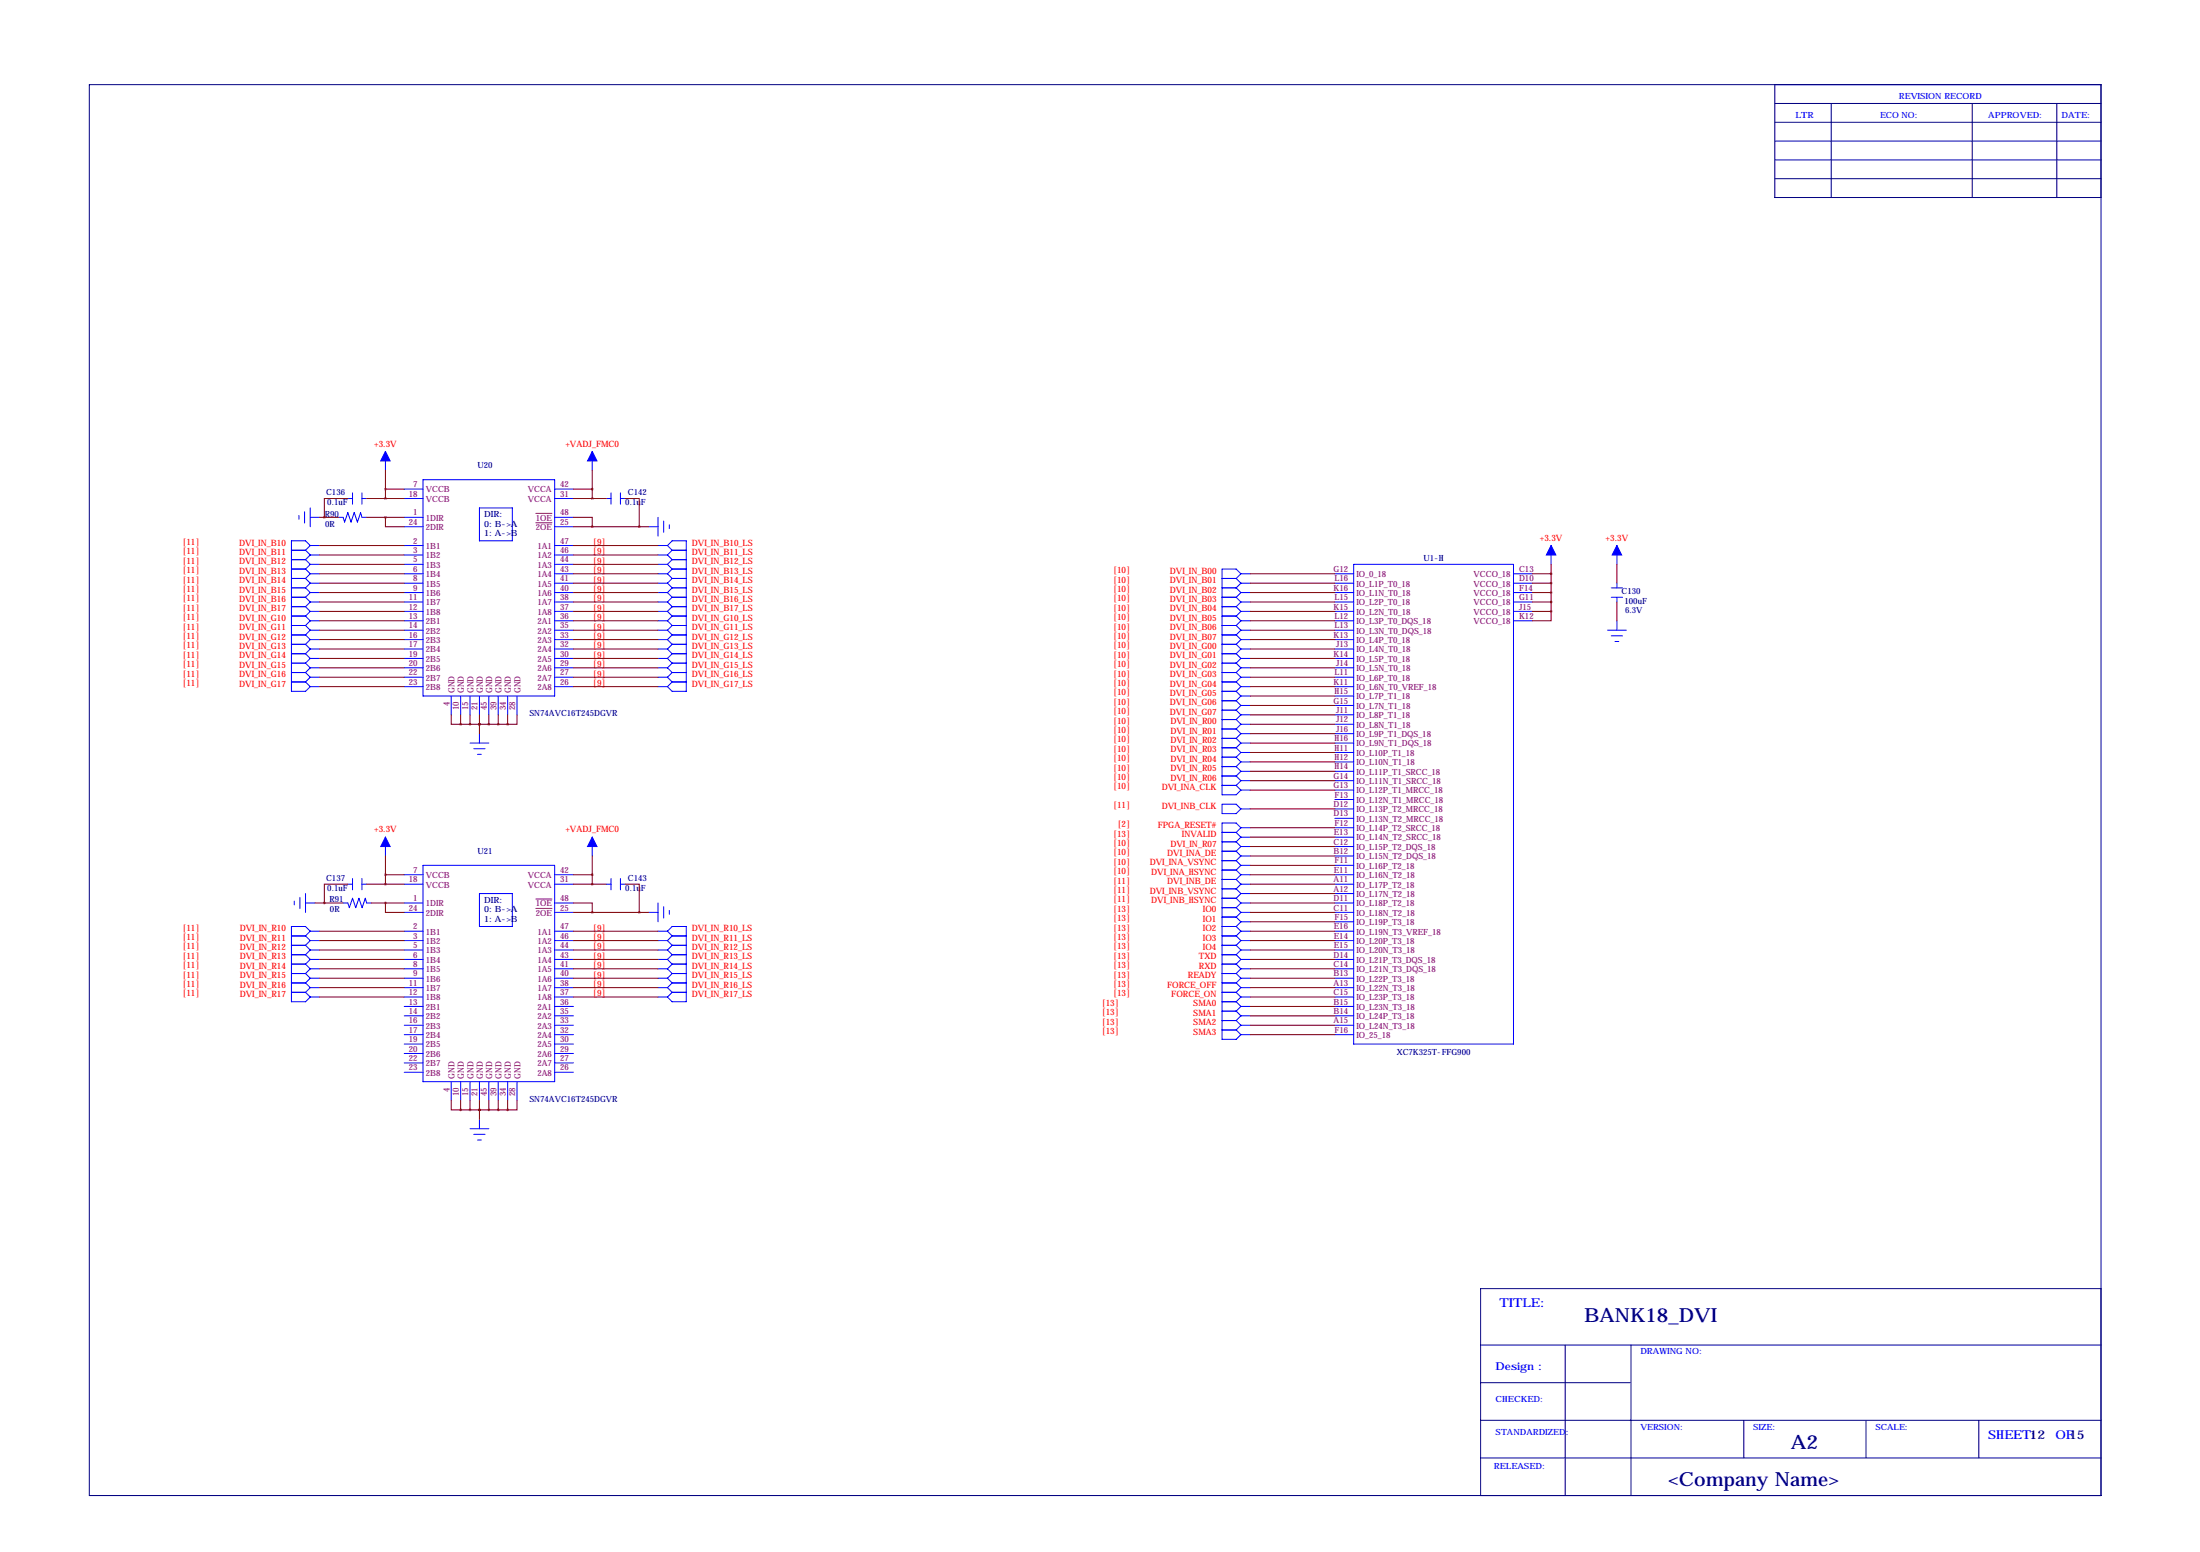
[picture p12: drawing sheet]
<svg xmlns="http://www.w3.org/2000/svg" width="594mm" height="419mm" viewBox="0 0 594 419" stroke-linecap="round" stroke-linejoin="round" font-family="sans-serif">
<g fill="none" stroke="#000080" stroke-width=".27">
<path d="M24.1 22.9h543.6v381h-543.6zM479.6 27.9h88.1M479.6 33h88.1M479.6 22.9v30.4h88.1M479.6 38.1h88.1M494.8 27.9v25.4M532.9 27.9v25.4M555.8 27.9v25.4M479.6 43.2h88.1M479.6 48.3h88.1M567.7 348h-167.7v55.9M400 373.4h40.4"/>
<path d="M400 363.2h167.7M422.9 363.2v40.7M440.7 363.2v40.4M400 393.7h167.7M400 383.5h167.7M471.2 383.5v10.2M504.2 383.5v10.2M534.7 383.5v10.2"/>
</g>
<g fill="none" stroke="#00f" stroke-width=".27">
<path d="M80.8 139.2v1M82.3 138.2v3M83.8 139.7h2.6M83.8 137.2v5M91.4 139.7h1.3l.4 1.3 .9-2.6 .8 2.6 .9-2.6 .9 2.6 .8-2.6 .4 1.3h1.3M94 134.6h1.2M95.2 133.1v3M97.8 134.6h1.3M97.8 133.1v3M104.1 121.9v5.1M109.2 139.7h5.1M109.2 132.1h5.1"/>
<path d="M109.2 134.6h5.1M114.3 129.5h35.6v58.5h-35.6zM129.5 137.2h8.9v8.9h-8.9zM149.9 139.7h5M149.9 132.1h5M149.9 134.6h5M160 121.9v5.1M163.8 134.6h1.3M165.1 133.1v3M167.6 134.6h1.3M167.6 133.1v3M177.8 139.7v5.1"/>
<path d="M78.7 158.8h3.8M78.7 156.2h3.8M78.7 153.7h3.8M78.7 148.6h3.8M78.7 151.1h3.8M82.5 148.6l1.3 1.3M82.5 151.1l1.3 1.3M82.5 153.7l1.3 1.2M82.5 156.2l1.3 1.3M82.5 158.8l1.3 1.2M83.8 152.4h2.6M83.8 154.9h2.6"/>
<path d="M83.8 157.5h2.6M83.8 147.3l-1.3-1.2h-3.8v40.6h3.8l1.3-1.3M83.8 147.3h2.6M83.8 149.9h2.6M83.8 147.3l-1.3 1.3M83.8 149.9l-1.3 1.2M83.8 152.4l-1.3 1.3M83.8 154.9l-1.3 1.3M83.8 157.5l-1.3 1.3M109.2 152.4h5.1M109.2 154.9h5.1M109.2 157.5h5.1"/>
<path d="M109.2 147.3h5.1M109.2 149.9h5.1M109.2 142.2h5.1M149.9 152.4h5M149.9 154.9h5M149.9 157.5h5M149.9 147.3h5M149.9 149.9h5M149.9 142.2h5M175.3 142.2h2.5M177.8 152.4h2.5M177.8 154.9h2.5"/>
<path d="M177.8 157.5h2.5M177.8 147.3h2.5M177.8 149.9h2.5M179.3 140.7v3.1M180.3 147.3l1.3-1.2h3.8v40.6h-3.8l-1.3-1.3M180.3 147.3l1.3 1.3M180.3 149.9l1.3 1.2M180.3 152.4l1.3 1.3M180.3 154.9l1.3 1.3M180.3 157.5l1.3 1.3M180.8 141.7v1M181.6 158.8h3.8"/>
<path d="M181.6 156.2h3.8M181.6 153.7h3.8M181.6 148.6h3.8M181.6 151.1h3.8M181.6 148.6l-1.3 1.3M181.6 151.1l-1.3 1.3M181.6 153.7l-1.3 1.2M181.6 156.2l-1.3 1.3M181.6 158.8l-1.3 1.2M330.2 158.8h3.8M330.2 156.2h3.8M334 156.2l1.3 1.3"/>
<path d="M334 158.8l1.3 1.2M335.3 154.9h2.5M335.3 157.5h2.5M335.3 154.9l-1.3 1.3M335.3 154.9l-1.3-1.2h-3.8v60.9h3.8l1.3-1.2M335.3 157.5l-1.3 1.3M360.7 154.9h5.1M360.7 157.5h5.1M365.8 152.4h43.1v129.5h-43.1zM408.9 154.9h5.1M408.9 157.5h5.1M419.1 147.3v5.1"/>
<path d="M435.4 158.8h3M436.9 147.3v5.1M436.9 157.5v1.3M78.7 161.3h3.8M78.7 163.8h3.8M78.7 166.4h3.8M78.7 168.9h3.8M78.7 171.4h3.8M78.7 174h3.8M78.7 176.5h3.8M78.7 179.1h3.8M82.5 161.3l1.3 1.3"/>
<path d="M82.5 163.8l1.3 1.3M82.5 166.4l1.3 1.2M82.5 171.4l1.3 1.3M82.5 168.9l1.3 1.3M82.5 174l1.3 1.3M82.5 176.5l1.3 1.3M82.5 179.1l1.3 1.2M83.8 160h2.6M83.8 162.6h2.6M83.8 165.1h2.6M83.8 167.6h2.6M83.8 170.2h2.6"/>
<path d="M83.8 172.7h2.6M83.8 175.3h2.6M83.8 177.8h2.6M83.8 160l-1.3 1.3M83.8 162.6l-1.3 1.2M83.8 165.1l-1.3 1.3M83.8 167.6l-1.3 1.3M83.8 172.7l-1.3 1.3M83.8 170.2l-1.3 1.2M83.8 175.3l-1.3 1.2M83.8 177.8l-1.3 1.3M109.2 160h5.1"/>
<path d="M109.2 162.6h5.1M109.2 165.1h5.1M109.2 167.6h5.1M109.2 170.2h5.1M109.2 172.7h5.1M109.2 175.3h5.1M109.2 177.8h5.1M149.9 160h5M149.9 162.6h5M149.9 165.1h5M149.9 167.6h5M149.9 170.2h5"/>
<path d="M149.9 172.7h5M149.9 175.3h5M149.9 177.8h5M177.8 160h2.5M177.8 162.6h2.5M177.8 165.1h2.5M177.8 167.6h2.5M177.8 170.2h2.5M177.8 172.7h2.5M177.8 175.3h2.5M177.8 177.8h2.5M180.3 160l1.3 1.3"/>
<path d="M180.3 162.6l1.3 1.2M180.3 165.1l1.3 1.3M180.3 167.6l1.3 1.3M180.3 170.2l1.3 1.2M180.3 172.7l1.3 1.3M180.3 175.3l1.3 1.2M180.3 177.8l1.3 1.3M181.6 161.3h3.8M181.6 163.8h3.8M181.6 166.4h3.8M181.6 168.9h3.8M181.6 171.4h3.8"/>
<path d="M181.6 174h3.8M181.6 176.5h3.8M181.6 179.1h3.8M181.6 161.3l-1.3 1.3M181.6 163.8l-1.3 1.3M181.6 166.4l-1.3 1.2M181.6 168.9l-1.3 1.3M181.6 171.4l-1.3 1.3M181.6 174l-1.3 1.3M181.6 176.5l-1.3 1.3M181.6 179.1l-1.3 1.2M330.2 161.3h3.8"/>
<path d="M330.2 163.8h3.8M330.2 166.4h3.8M330.2 168.9h3.8M330.2 171.4h3.8M330.2 174h3.8M330.2 176.5h3.8M330.2 179.1h3.8M334 161.3l1.3 1.3M334 163.8l1.3 1.3M334 166.4l1.3 1.2M334 168.9l1.3 1.3M334 171.4l1.3 1.3"/>
<path d="M334 174l1.3 1.3M334 176.5l1.3 1.3M334 179.1l1.3 1.2M335.3 160h2.5M335.3 162.6h2.5M335.3 165.1h2.5M335.3 167.6h2.5M335.3 170.2h2.5M335.3 172.7h2.5M335.3 175.3h2.5M335.3 177.8h2.5M335.3 160l-1.3 1.3"/>
<path d="M335.3 162.6l-1.3 1.2M335.3 165.1l-1.3 1.3M335.3 167.6l-1.3 1.3M335.3 170.2l-1.3 1.2M335.3 172.7l-1.3 1.3M335.3 175.3l-1.3 1.2M335.3 177.8l-1.3 1.3M360.7 160h5.1M360.7 162.6h5.1M360.7 165.1h5.1M360.7 167.6h5.1M360.7 170.2h5.1"/>
<path d="M360.7 172.7h5.1M360.7 175.3h5.1M360.7 177.8h5.1M408.9 160h5.1M408.9 162.6h5.1M408.9 165.1h5.1M408.9 167.6h5.1M434.3 170.2h5.1M435.4 161.3h3M435.4 171.7h3M436.4 173.2h1M436.9 161.3v1.3"/>
<path d="M436.9 167.6v2.6M78.7 181.6h3.8M78.7 184.1h3.8M82.5 184.1l1.3 1.3M82.5 181.6l1.3 1.3M83.8 180.3h2.6M83.8 182.9h2.6M83.8 185.4h2.6M83.8 180.3l-1.3 1.3M83.8 182.9l-1.3 1.2M109.2 180.3h5.1M109.2 182.9h5.1"/>
<path d="M109.2 185.4h5.1M121.9 188v5M124.5 188v5M127 188v5M129.5 188v5M129.5 198.1v2.6M132.1 188v5M134.6 188v5M137.2 188v5M139.7 188v5M149.9 180.3h5M149.9 182.9h5"/>
<path d="M149.9 185.4h5M177.8 180.3h2.5M177.8 182.9h2.5M177.8 185.4h2.5M180.3 180.3l1.3 1.3M180.3 182.9l1.3 1.2M181.6 181.6h3.8M181.6 184.1h3.8M181.6 181.6l-1.3 1.3M181.6 184.1l-1.3 1.3M330.2 181.6h3.8M330.2 184.1h3.8"/>
<path d="M330.2 186.7h3.8M330.2 189.2h3.8M330.2 191.8h3.8M330.2 194.3h3.8M330.2 196.8h3.8M330.2 199.4h3.8M334 181.6l1.3 1.3M334 184.1l1.3 1.3M334 186.7l1.3 1.3M334 189.2l1.3 1.3M334 191.8l1.3 1.2M334 194.3l1.3 1.3"/>
<path d="M334 196.8l1.3 1.3M334 199.4l1.3 1.3M335.3 180.3h2.5M335.3 182.9h2.5M335.3 185.4h2.5M335.3 188h2.5M335.3 190.5h2.5M335.3 193h2.5M335.3 195.6h2.5M335.3 198.1h2.5M335.3 180.3l-1.3 1.3M335.3 182.9l-1.3 1.2"/>
<path d="M335.3 185.4l-1.3 1.3M335.3 188l-1.3 1.2M335.3 190.5l-1.3 1.3M335.3 193l-1.3 1.3M335.3 195.6l-1.3 1.2M335.3 198.1l-1.3 1.3M360.7 180.3h5.1M360.7 182.9h5.1M360.7 185.4h5.1M360.7 188h5.1M360.7 190.5h5.1M360.7 193h5.1"/>
<path d="M360.7 195.6h5.1M360.7 198.1h5.1M127 200.7h5.1M128 202.2h3.1M129 203.7h1M330.2 217.2h3.8l1.3 1.2-1.3 1.3h-3.8zM330.2 201.9h3.8M330.2 204.5h3.8M330.2 207h3.8M330.2 209.5h3.8M330.2 212.1h3.8M334 201.9l1.3 1.3"/>
<path d="M334 204.5l1.3 1.2M334 207l1.3 1.3M334 209.5l1.3 1.3M334 212.1l1.3 1.3M335.3 200.7h2.5M335.3 203.2h2.5M335.3 205.7h2.5M335.3 208.3h2.5M335.3 210.8h2.5M335.3 213.4h2.5M335.3 218.4h2.5M335.3 200.7l-1.3 1.2"/>
<path d="M335.3 203.2l-1.3 1.3M335.3 205.7l-1.3 1.3M335.3 208.3l-1.3 1.2M335.3 210.8l-1.3 1.3M360.7 200.7h5.1M360.7 203.2h5.1M360.7 205.7h5.1M360.7 208.3h5.1M360.7 210.8h5.1M360.7 213.4h5.1M360.7 215.9h5.1M360.7 218.4h5.1"/>
<path d="M94 238.8h1.2M95.2 237.2v3.1M97.8 238.8h1.3M97.8 237.2v3.1M104.1 226.1v5M109.2 236.2h5.1M109.2 238.8h5.1M114.3 233.7h35.6v58.4h-35.6zM149.9 236.2h5M149.9 238.8h5M160 226.1v5M163.8 238.8h1.3"/>
<path d="M165.1 237.2v3.1M167.6 238.8h1.3M167.6 237.2v3.1M330.2 229.9h3.8M330.2 227.3h3.8M330.2 232.4h3.8M330.2 234.9h3.8M330.2 237.5h3.8M330.2 224.8h3.8M334 227.3l1.3 1.3M334 229.9l1.3 1.2M334 232.4l1.3 1.3"/>
<path d="M334 234.9l1.3 1.3M334 237.5l1.3 1.3M334 224.8l1.3 1.3M335.3 223.5h2.5M335.3 226.1h2.5M335.3 228.6h2.5M335.3 231.1h2.5M335.3 233.7h2.5M335.3 236.2h2.5M335.3 238.8h2.5M335.3 223.5l-1.3-1.3h-3.8v58.5h3.8l1.3-1.3M335.3 228.6l-1.3 1.3"/>
<path d="M335.3 231.1l-1.3 1.3M335.3 233.7l-1.3 1.2M335.3 236.2l-1.3 1.3M335.3 238.8l-1.3 1.2M335.3 223.5l-1.3 1.3M335.3 226.1l-1.3 1.2M360.7 221h5.1M360.7 223.5h5.1M360.7 226.1h5.1M360.7 228.6h5.1M360.7 231.1h5.1M360.7 233.7h5.1"/>
<path d="M360.7 236.2h5.1M360.7 238.8h5.1M78.7 252.7h3.8M78.7 255.3h3.8M78.7 257.8h3.8M79.5 243.3v1M81 242.3v3.1M82.5 243.8h2.6M82.5 257.8l1.3 1.3M82.5 255.3l1.3 1.2M82.5 252.7l1.3 1.3M82.5 241.3v5.1"/>
<path d="M83.8 251.5h2.6M83.8 254h2.6M83.8 256.5h2.6M83.8 259.1h2.6M83.8 251.5l-1.3-1.3h-3.8v20.3h3.8l1.3-1.3M83.8 254l-1.3 1.3M83.8 256.5l-1.3 1.3M83.8 251.5l-1.3 1.2M83.8 259.1l-1.3 1.3M92.7 243.8h1.3l.4 1.3 .8-2.5 .9 2.5 .9-2.5 .8 2.5 .9-2.5 .4 1.2h1.2M109.2 243.8h5.1M109.2 246.4h5.1"/>
<path d="M109.2 251.5h5.1M109.2 254h5.1M109.2 256.5h5.1M109.2 259.1h5.1M129.5 241.3h8.9v8.9h-8.9zM149.9 243.8h5M149.9 246.4h5M149.9 251.5h5M149.9 254h5M149.9 256.5h5M149.9 259.1h5M175.3 246.4h2.5"/>
<path d="M177.8 251.5h2.5M177.8 254h2.5M177.8 256.5h2.5M177.8 259.1h2.5M177.8 243.8v5.1M179.3 244.9v3M180.3 251.5l1.3-1.3h3.8v20.3h-3.8l-1.3-1.3M180.3 251.5l1.3 1.2M180.3 254l1.3 1.3M180.3 256.5l1.3 1.3M180.3 259.1l1.3 1.3M180.8 245.9v1"/>
<path d="M181.6 252.7h3.8M181.6 255.3h3.8M181.6 252.7l-1.3 1.3M181.6 257.8h3.8M181.6 255.3l-1.3 1.2M181.6 257.8l-1.3 1.3M330.2 250.2h3.8M330.2 252.7h3.8M330.2 255.3h3.8M330.2 257.8h3.8M330.2 240h3.8M330.2 242.6h3.8"/>
<path d="M330.2 245.1h3.8M330.2 247.6h3.8M334 240l1.3 1.3M334 242.6l1.3 1.2M334 245.1l1.3 1.3M334 247.6l1.3 1.3M334 250.2l1.3 1.3M334 252.7l1.3 1.3M334 255.3l1.3 1.2M334 257.8l1.3 1.3M335.3 241.3h2.5M335.3 243.8h2.5"/>
<path d="M335.3 246.4h2.5M335.3 248.9h2.5M335.3 251.5h2.5M335.3 254h2.5M335.3 256.5h2.5M335.3 259.1h2.5M335.3 241.3l-1.3 1.3M335.3 243.8l-1.3 1.3M335.3 246.4l-1.3 1.2M335.3 248.9l-1.3 1.3M335.3 251.5l-1.3 1.2M335.3 254l-1.3 1.3"/>
<path d="M335.3 256.5l-1.3 1.3M335.3 259.1l-1.3 1.3M360.7 241.3h5.1M360.7 243.8h5.1M360.7 246.4h5.1M360.7 248.9h5.1M360.7 251.5h5.1M360.7 254h5.1M360.7 256.5h5.1M360.7 259.1h5.1M78.7 260.4h3.8M78.7 262.9h3.8"/>
<path d="M78.7 265.4h3.8M78.7 268h3.8M82.5 268l1.3 1.2M82.5 265.4l1.3 1.3M82.5 262.9l1.3 1.3M82.5 260.4l1.3 1.2M83.8 261.6h2.6M83.8 264.2h2.6M83.8 266.7h2.6M83.8 269.2h2.6M83.8 261.6l-1.3 1.3M83.8 266.7l-1.3 1.3"/>
<path d="M83.8 264.2l-1.3 1.2M109.2 261.6h5.1M109.2 264.2h5.1M109.2 266.7h5.1M109.2 269.2h5.1M109.2 271.8h5.1M109.2 274.3h5.1M109.2 276.9h5.1M109.2 279.4h5.1M149.9 261.6h5M149.9 264.2h5M149.9 266.7h5"/>
<path d="M149.9 269.2h5M149.9 271.8h5M149.9 274.3h5M149.9 276.9h5M149.9 279.4h5M177.8 261.6h2.5M177.8 264.2h2.5M177.8 266.7h2.5M177.8 269.2h2.5M180.3 261.6l1.3 1.3M180.3 264.2l1.3 1.2M180.3 266.7l1.3 1.3"/>
<path d="M181.6 260.4h3.8M181.6 262.9h3.8M181.6 260.4l-1.3 1.2M181.6 265.4h3.8M181.6 262.9l-1.3 1.3M181.6 268h3.8M181.6 265.4l-1.3 1.3M181.6 268l-1.3 1.2M330.2 260.4h3.8M330.2 262.9h3.8M330.2 265.4h3.8M330.2 268h3.8"/>
<path d="M330.2 270.5h3.8M330.2 275.6h3.8M330.2 273h3.8M330.2 278.1h3.8M334 273l1.3 1.3M334 270.5l1.3 1.3M334 278.1l1.3 1.3M334 275.6l1.3 1.3M334 260.4l1.3 1.2M334 262.9l1.3 1.3M334 265.4l1.3 1.3M334 268l1.3 1.2"/>
<path d="M335.3 261.6h2.5M335.3 264.2h2.5M335.3 266.7h2.5M335.3 269.2h2.5M335.3 271.8h2.5M335.3 274.3h2.5M335.3 276.9h2.5M335.3 279.4h2.5M335.3 274.3l-1.3 1.3M335.3 271.8l-1.3 1.2M335.3 276.9l-1.3 1.2M335.3 261.6l-1.3 1.3"/>
<path d="M335.3 264.2l-1.3 1.2M335.3 266.7l-1.3 1.3M335.3 269.2l-1.3 1.3M360.7 261.6h5.1M360.7 264.2h5.1M360.7 266.7h5.1M360.7 269.2h5.1M360.7 271.8h5.1M360.7 274.3h5.1M360.7 276.9h5.1M360.7 279.4h5.1M109.2 281.9h5.1"/>
<path d="M109.2 284.5h5.1M109.2 287h5.1M109.2 289.6h5.1M121.9 292.1v5.1M124.5 292.1v5.1M127 292.1v5.1M129.5 292.1v5.1M132.1 292.1v5.1M134.6 292.1v5.1M137.2 292.1v5.1M139.7 292.1v5.1M149.9 281.9h5"/>
<path d="M149.9 284.5h5M149.9 287h5M149.9 289.6h5M127 304.8h5.1M128 306.3h3.1M129 307.8h1M129.5 302.3v2.5"/>
</g>
<path d="M144.8 138.6h4.3M144.8 141.2h4.3M144.8 242.8h4.3M144.8 245.3h4.3" fill="none" stroke="#800080" stroke-width=".27"/>
<g fill="#00f" stroke="#00f" stroke-width=".27">
<path d="M160 121.9l1.3 2.6h-2.6z"/>
<path d="M104.1 121.9l1.3 2.6h-2.5z"/>
<path d="M160 226.1l1.3 2.5h-2.6z"/>
<path d="M104.1 226.1l1.3 2.5h-2.5z"/>
<path d="M419.1 147.3l1.3 2.6h-2.6z"/>
<path d="M436.9 147.3l1.2 2.6h-2.5z"/>
</g>
<g fill="none" stroke="#800000" stroke-width=".27">
<path d="M86.4 139.7h5M94 134.6h-6.4v5.1M99.1 139.7h10.1M99.1 134.6h5M104.1 139.7v2.5h5.1M104.1 134.6h5.1M104.1 132.1h5.1M104.1 127v7.6M154.9 139.7h5.1v2.5M154.9 132.1h5.1M154.9 134.6h8.9M160 127v7.6"/>
<path d="M168.9 134.6h3.8v7.6M86.4 157.5h22.8M86.4 154.9h22.8M86.4 152.4h22.8M86.4 149.9h22.8M86.4 147.3h22.8M154.9 157.5h22.9M154.9 154.9h22.9M154.9 152.4h22.9M154.9 149.9h22.9M154.9 147.3h22.9M154.9 142.2h20.4"/>
<path d="M337.8 157.5h22.9M337.8 154.9h22.9M414 157.5h5.1M414 154.9h5.1M419.1 152.4v12.7M436.9 152.4v5.1M86.4 165.1h22.8M86.4 172.7h22.8M86.4 160h22.8M86.4 162.6h22.8M86.4 167.6h22.8M86.4 170.2h22.8"/>
<path d="M86.4 177.8h22.8M86.4 175.3h22.8M154.9 165.1h22.9M154.9 172.7h22.9M154.9 160h22.9M154.9 162.6h22.9M154.9 167.6h22.9M154.9 170.2h22.9M154.9 177.8h22.9M154.9 175.3h22.9M337.8 165.1h22.9M337.8 172.7h22.9"/>
<path d="M337.8 160h22.9M337.8 162.6h22.9M337.8 167.6h22.9M337.8 170.2h22.9M337.8 177.8h22.9M337.8 175.3h22.9M414 165.1h5.1M414 160h5.1M414 162.6h5.1M419.1 165.1v2.5h-5.1M436.9 162.6v5M86.4 185.4h22.8"/>
<path d="M86.4 182.9h22.8M86.4 180.3h22.8M121.9 193v2.6h2.6M124.5 195.6h12.7M124.5 193v2.6M127 193v2.6M129.5 195.6h.1M129.5 193v5.1M132.1 193v2.6M134.6 193v2.6M137.2 193v2.6M139.7 193v2.6h-2.5"/>
<path d="M154.9 185.4h22.9M154.9 182.9h22.9M154.9 180.3h22.9M337.8 185.4h22.9M337.8 182.9h22.9M337.8 180.3h22.9M337.8 193h22.9M337.8 190.5h22.9M337.8 188h22.9M337.8 198.1h22.9M337.8 195.6h22.9M337.8 218.4h22.9"/>
<path d="M337.8 210.8h22.9M337.8 208.3h22.9M337.8 205.7h22.9M337.8 203.2h22.9M337.8 200.7h22.9M337.8 213.4h22.9M94 238.8h-6.4v5M99.1 238.8h10.1M104.1 231.1v7.7M104.1 236.2h5.1M154.9 238.8h5.1M154.9 236.2h5.1"/>
<path d="M160 231.1v7.7M160 238.8h3.8M168.9 238.8h3.8v7.6M337.8 236.2h22.9M337.8 238.8h22.9M337.8 233.7h22.9M337.8 231.1h22.9M337.8 228.6h22.9M337.8 223.5h22.9M337.8 226.1h22.9M85.1 243.8h7.6M86.4 259.1h22.8"/>
<path d="M86.4 256.5h22.8M86.4 254h22.8M86.4 251.5h22.8M100.3 243.8h8.9M104.1 243.8v2.6h5.1M154.9 243.8h5.1v2.6M154.9 246.4h20.4M154.9 259.1h22.9M154.9 256.5h22.9M154.9 254h22.9M154.9 251.5h22.9M337.8 243.8h22.9"/>
<path d="M337.8 246.4h22.9M337.8 259.1h22.9M337.8 256.5h22.9M337.8 254h22.9M337.8 251.5h22.9M337.8 241.3h22.9M337.8 248.9h22.9M86.4 266.7h22.8M86.4 264.2h22.8M86.4 261.6h22.8M86.4 269.2h22.8M154.9 266.7h22.9"/>
<path d="M154.9 264.2h22.9M154.9 261.6h22.9M154.9 269.2h22.9M337.8 266.7h22.9M337.8 264.2h22.9M337.8 261.6h22.9M337.8 269.2h22.9M337.8 274.3h22.9M337.8 271.8h22.9M337.8 279.4h22.9M337.8 276.9h22.9M121.9 297.2v2.5h2.6"/>
<path d="M124.5 297.2v2.5M124.5 299.7h12.7M127 297.2v2.5M129.5 299.7h.1M129.5 297.2v5.1M132.1 297.2v2.5M134.6 297.2v2.5M137.2 297.2v2.5M139.7 297.2v2.5h-2.5"/>
</g>
<path d="M137.1 195.6a.05 .05 0 0 0 .1 0 .05 .05 0 0 0-.1 0zM129.5 195.6a.05 .05 0 0 0 .1 0 .05 .05 0 0 0-.1 0zM124.4 195.6a.05 .05 0 0 0 .1 0 .05 .05 0 0 0-.1 0zM129.5 195.6a.05 .05 0 0 0 .1 0 .05 .05 0 0 0-.1 0zM104.1 132.1a.05 .05 0 0 0 .1 0 .05 .05 0 0 0-.1 0zM137.1 299.7a.05 .05 0 0 0 .1 0 .05 .05 0 0 0-.1 0zM129.5 299.7a.05 .05 0 0 0 .1 0 .05 .05 0 0 0-.1 0zM124.4 299.7a.05 .05 0 0 0 .1 0 .05 .05 0 0 0-.1 0zM129.5 299.7a.05 .05 0 0 0 .1 0 .05 .05 0 0 0-.1 0zM104.1 236.2a.05 .05 0 0 0 .1 0 .05 .05 0 0 0-.1 0zM104.1 139.7a.05 .05 0 0 0 .1 0 .05 .05 0 0 0-.1 0zM104.1 243.8a.05 .05 0 0 0 .1 0 .05 .05 0 0 0-.1 0zM104.1 238.8a.05 .05 0 0 0 .1 0 .05 .05 0 0 0-.1 0zM87.6 243.8a.05 .05 0 0 0 .1 0 .05 .05 0 0 0-.1 0zM104.1 134.6a.05 .05 0 0 0 .1 0 .05 .05 0 0 0-.1 0zM87.6 139.7a.05 .05 0 0 0 .1 0 .05 .05 0 0 0-.1 0z" fill="#800000" stroke="#800000" stroke-width=".63"/>
<g font-size="5.3" fill="#000080">
<text x="428" y="356.9">BANK18_DVI</text>
<text x="483.9" y="391.2">A2</text>
<text x="450.9" y="401.3">&lt;Company Name&gt;</text>
</g>
<g font-size="3.3" fill="#00f">
<text x="405.1" y="353.1">TITLE:</text>
<text x="537.2" y="388.6">SHEET:</text>
</g>
<text font-size="3.3" fill="#000080" x="548.4" y="388.6">12 OF15</text>
<text font-size="3" fill="#00f" x="404.1" y="369.8">Design :</text>
<g font-size="2.4" fill="#f00">
<text x="101.1" y="120.7">+3.3V</text>
<text x="152.8" y="120.7">+VADJ_FMC0</text>
<text x="49.3" y="147.2">[11]</text>
<text x="49.3" y="149.7">[11]</text>
<text x="64.6" y="147.3">DVI_IN_B10</text>
<text x="64.6" y="149.9">DVI_IN_B11</text>
<text x="160.2" y="147.2">[9]</text>
<text x="160.2" y="149.7">[9]</text>
<text x="186.9" y="147.3">DVI_IN_B10_LS</text>
<text x="186.9" y="149.9">DVI_IN_B11_LS</text>
<text x="416.1" y="146.1">+3.3V</text>
<text x="433.8" y="146.1">+3.3V</text>
<text x="49.3" y="152.2">[11]</text>
<text x="49.3" y="154.8">[11]</text>
<text x="64.6" y="152.4">DVI_IN_B12</text>
<text x="64.6" y="154.9">DVI_IN_B13</text>
<text x="160.2" y="152.2">[9]</text>
<text x="160.2" y="154.8">[9]</text>
<text x="186.9" y="152.4">DVI_IN_B12_LS</text>
<text x="186.9" y="154.9">DVI_IN_B13_LS</text>
<text x="300.7" y="154.8">[10]</text>
<text x="316.1" y="154.9">DVI_IN_B00</text>
<text x="49.3" y="157.3">[11]</text>
<text x="49.3" y="159.9">[11]</text>
<text x="64.6" y="157.5">DVI_IN_B14</text>
<text x="64.6" y="160">DVI_IN_B15</text>
<text x="160.2" y="157.3">[9]</text>
<text x="160.2" y="159.9">[9]</text>
<text x="186.9" y="157.5">DVI_IN_B14_LS</text>
<text x="186.9" y="160">DVI_IN_B15_LS</text>
<text x="300.7" y="157.3">[10]</text>
<text x="300.7" y="159.9">[10]</text>
<text x="316.1" y="157.5">DVI_IN_B01</text>
<text x="316.1" y="160">DVI_IN_B02</text>
<text x="49.3" y="162.4">[11]</text>
<text x="49.3" y="164.9">[11]</text>
<text x="49.3" y="167.5">[11]</text>
<text x="64.6" y="162.6">DVI_IN_B16</text>
<text x="64.6" y="165.1">DVI_IN_B17</text>
<text x="64.6" y="167.6">DVI_IN_G10</text>
<text x="160.2" y="162.4">[9]</text>
<text x="160.2" y="164.9">[9]</text>
<text x="160.2" y="167.5">[9]</text>
<text x="186.9" y="162.6">DVI_IN_B16_LS</text>
<text x="186.9" y="165.1">DVI_IN_B17_LS</text>
<text x="186.9" y="167.6">DVI_IN_G10_LS</text>
<text x="300.7" y="162.4">[10]</text>
<text x="300.7" y="164.9">[10]</text>
<text x="300.7" y="167.5">[10]</text>
<text x="316.1" y="162.6">DVI_IN_B03</text>
<text x="316.1" y="165.1">DVI_IN_B04</text>
<text x="316.1" y="167.6">DVI_IN_B05</text>
<text x="49.3" y="172.6">[11]</text>
<text x="49.3" y="170">[11]</text>
<text x="64.6" y="172.7">DVI_IN_G12</text>
<text x="64.6" y="170.2">DVI_IN_G11</text>
<text x="160.2" y="170">[9]</text>
<text x="160.2" y="172.6">[9]</text>
<text x="186.9" y="170.2">DVI_IN_G11_LS</text>
<text x="186.9" y="172.7">DVI_IN_G12_LS</text>
<text x="300.7" y="170">[10]</text>
<text x="300.7" y="172.6">[10]</text>
<text x="316.1" y="170.2">DVI_IN_B06</text>
<text x="316.1" y="172.7">DVI_IN_B07</text>
<text x="49.3" y="175.1">[11]</text>
<text x="49.3" y="177.6">[11]</text>
<text x="64.6" y="175.3">DVI_IN_G13</text>
<text x="64.6" y="177.8">DVI_IN_G14</text>
<text x="160.2" y="175.1">[9]</text>
<text x="160.2" y="177.6">[9]</text>
<text x="186.9" y="175.3">DVI_IN_G13_LS</text>
<text x="186.9" y="177.8">DVI_IN_G14_LS</text>
<text x="300.7" y="175.1">[10]</text>
<text x="300.7" y="177.6">[10]</text>
<text x="316.1" y="175.3">DVI_IN_G00</text>
<text x="316.1" y="177.8">DVI_IN_G01</text>
<text x="49.3" y="180.2">[11]</text>
<text x="49.3" y="185.3">[11]</text>
<text x="49.3" y="182.7">[11]</text>
<text x="64.6" y="180.3">DVI_IN_G15</text>
<text x="64.6" y="185.4">DVI_IN_G17</text>
<text x="64.6" y="182.9">DVI_IN_G16</text>
<text x="160.2" y="180.2">[9]</text>
<text x="160.2" y="182.7">[9]</text>
<text x="160.2" y="185.3">[9]</text>
<text x="186.9" y="180.3">DVI_IN_G15_LS</text>
<text x="186.9" y="182.9">DVI_IN_G16_LS</text>
<text x="186.9" y="185.4">DVI_IN_G17_LS</text>
<text x="300.7" y="180.2">[10]</text>
<text x="300.7" y="182.7">[10]</text>
<text x="300.7" y="185.3">[10]</text>
<text x="316.1" y="180.3">DVI_IN_G02</text>
<text x="316.1" y="182.9">DVI_IN_G03</text>
<text x="316.1" y="185.4">DVI_IN_G04</text>
<text x="300.7" y="187.8">[10]</text>
<text x="300.7" y="190.3">[10]</text>
<text x="316.1" y="188">DVI_IN_G05</text>
<text x="316.1" y="190.5">DVI_IN_G06</text>
<text x="300.7" y="192.9">[10]</text>
<text x="300.7" y="195.4">[10]</text>
<text x="300.7" y="198">[10]</text>
<text x="316.1" y="193">DVI_IN_G07</text>
<text x="316.2" y="195.6">DVI_IN_R00</text>
<text x="300.7" y="200.5">[10]</text>
<text x="300.7" y="203">[10]</text>
<text x="316.2" y="198.1">DVI_IN_R01</text>
<text x="316.2" y="200.7">DVI_IN_R02</text>
<text x="316.2" y="203.2">DVI_IN_R03</text>
<text x="300.7" y="205.6">[10]</text>
<text x="300.7" y="208.1">[10]</text>
<text x="316.2" y="205.7">DVI_IN_R04</text>
<text x="316.2" y="208.3">DVI_IN_R05</text>
<text x="300.7" y="210.7">[10]</text>
<text x="300.7" y="213.2">[10]</text>
<text x="313.9" y="213.4">DVI_INA_CLK</text>
<text x="316.2" y="210.8">DVI_IN_R06</text>
<text x="300.7" y="218.3">[11]</text>
<text x="313.9" y="218.4">DVI_INB_CLK</text>
<text x="101.1" y="224.8">+3.3V</text>
<text x="152.8" y="224.8">+VADJ_FMC0</text>
<text x="300.7" y="225.9">[13]</text>
<text x="302" y="223.4">[2]</text>
<text x="312.8" y="223.5">FPGA_RESET#</text>
<text x="319.3" y="226.1">INVALID</text>
<text x="300.7" y="228.4">[10]</text>
<text x="300.7" y="231">[10]</text>
<text x="300.7" y="233.5">[10]</text>
<text x="310.6" y="233.7">DVI_INA_VSYNC</text>
<text x="315.4" y="231.1">DVI_INA_DE</text>
<text x="316.2" y="228.6">DVI_IN_R07</text>
<text x="300.7" y="236.1">[10]</text>
<text x="300.7" y="238.6">[11]</text>
<text x="311" y="236.2">DVI_INA_HSYNC</text>
<text x="315.4" y="238.8">DVI_INB_DE</text>
<text x="300.7" y="241.1">[11]</text>
<text x="300.7" y="243.7">[11]</text>
<text x="310.6" y="241.3">DVI_INB_VSYNC</text>
<text x="311" y="243.8">DVI_INB_HSYNC</text>
<text x="49.3" y="251.3">[11]</text>
<text x="64.8" y="251.5">DVI_IN_R10</text>
<text x="160.2" y="251.3">[9]</text>
<text x="186.9" y="251.5">DVI_IN_R10_LS</text>
<text x="300.7" y="246.2">[13]</text>
<text x="300.7" y="248.8">[13]</text>
<text x="300.7" y="251.3">[13]</text>
<text x="325" y="246.4">IO0</text>
<text x="325" y="248.9">IO1</text>
<text x="325" y="251.5">IO2</text>
<text x="49.3" y="256.4">[11]</text>
<text x="49.3" y="253.8">[11]</text>
<text x="64.8" y="256.5">DVI_IN_R12</text>
<text x="64.8" y="254">DVI_IN_R11</text>
<text x="160.2" y="253.8">[9]</text>
<text x="160.2" y="256.4">[9]</text>
<text x="186.9" y="254">DVI_IN_R11_LS</text>
<text x="186.9" y="256.5">DVI_IN_R12_LS</text>
<text x="300.7" y="253.8">[13]</text>
<text x="300.7" y="256.4">[13]</text>
<text x="325" y="254">IO3</text>
<text x="325" y="256.5">IO4</text>
<text x="49.3" y="264">[11]</text>
<text x="49.3" y="261.5">[11]</text>
<text x="49.3" y="258.9">[11]</text>
<text x="64.8" y="261.6">DVI_IN_R14</text>
<text x="64.8" y="259.1">DVI_IN_R13</text>
<text x="160.2" y="258.9">[9]</text>
<text x="160.2" y="261.5">[9]</text>
<text x="160.2" y="264">[9]</text>
<text x="186.9" y="259.1">DVI_IN_R13_LS</text>
<text x="186.9" y="261.6">DVI_IN_R14_LS</text>
<text x="300.7" y="258.9">[13]</text>
<text x="300.7" y="261.5">[13]</text>
<text x="300.7" y="264">[13]</text>
<text x="324" y="259.1">TXD</text>
<text x="324" y="261.6">RXD</text>
<text x="49.3" y="269.1">[11]</text>
<text x="49.3" y="266.5">[11]</text>
<text x="64.8" y="269.2">DVI_IN_R17</text>
<text x="64.8" y="266.7">DVI_IN_R16</text>
<text x="64.8" y="264.2">DVI_IN_R15</text>
<text x="160.2" y="266.5">[9]</text>
<text x="160.2" y="269.1">[9]</text>
<text x="186.9" y="264.2">DVI_IN_R15_LS</text>
<text x="186.9" y="266.7">DVI_IN_R16_LS</text>
<text x="186.9" y="269.2">DVI_IN_R17_LS</text>
<text x="300.7" y="266.5">[13]</text>
<text x="300.7" y="269.1">[13]</text>
<text x="315.4" y="266.7">FORCE_OFF</text>
<text x="316.5" y="269.2">FORCE_ON</text>
<text x="321" y="264.2">READY</text>
<text x="297.7" y="274.2">[13]</text>
<text x="297.7" y="271.6">[13]</text>
<text x="322.4" y="274.3">SMA1</text>
<text x="322.4" y="271.8">SMA0</text>
<text x="297.7" y="279.2">[13]</text>
<text x="297.7" y="276.7">[13]</text>
<text x="322.4" y="279.4">SMA3</text>
<text x="322.4" y="276.9">SMA2</text>
</g>
<g font-size="2.3" fill="#00f">
<text x="513.1" y="26.7">REVISION RECORD</text>
<text x="485.1" y="31.8">LTR</text>
<text x="508" y="31.8">ECO NO:</text>
<text x="537.2" y="31.8">APPROVED:</text>
<text x="557" y="31.8">DATE:</text>
<text x="443.2" y="365.8">DRAWING NO:</text>
<text x="404.1" y="378.5">CHECKED:</text>
<text x="404.1" y="387.6">STANDARDIZED:</text>
<text x="443.2" y="386.1">VERSION:</text>
<text x="473.7" y="386.1">SIZE:</text>
<text x="506.7" y="386.1">SCALE:</text>
<text x="403.6" y="396.7">RELEASED:</text>
</g>
<g font-size="2.3" fill="#800080">
<text x="111.6" y="131.6">7</text>
<text x="151.4" y="131.6">42</text>
<text x="110.4" y="134.1">18</text>
<text x="115.1" y="133">VCCB</text>
<text x="115.1" y="135.5">VCCB</text>
<text x="142.6" y="133">VCCA</text>
<text x="142.6" y="135.5">VCCA</text>
<text x="151.4" y="134.1">31</text>
<text x="110.4" y="141.7">24</text>
<text x="111.6" y="139.2">1</text>
<text x="115.1" y="140.6">1DIR</text>
<text x="115.1" y="143.1">2DIR</text>
<text x="144.8" y="140.6">1OE</text>
<text x="144.8" y="143.1">2OE</text>
<text x="151.4" y="139.2">48</text>
<text x="151.4" y="141.7">25</text>
<text x="111.6" y="146.8">2</text>
<text x="111.6" y="149.4">3</text>
<text x="115.1" y="148.2">1B1</text>
<text x="145.2" y="148.2">1A1</text>
<text x="151.4" y="146.8">47</text>
<text x="151.4" y="149.4">46</text>
<text x="111.6" y="151.9">5</text>
<text x="111.6" y="154.4">6</text>
<text x="115.1" y="150.8">1B2</text>
<text x="115.1" y="153.3">1B3</text>
<text x="115.1" y="155.8">1B4</text>
<text x="145.2" y="150.8">1A2</text>
<text x="145.2" y="153.3">1A3</text>
<text x="145.2" y="155.8">1A4</text>
<text x="151.4" y="151.9">44</text>
<text x="151.4" y="154.4">43</text>
<text x="360.3" y="154.4">G12</text>
<text x="366.5" y="155.8">IO_0_18</text>
<text x="398.2" y="155.8">VCCO_18</text>
<text x="410.5" y="154.4">C13</text>
<text x="111.6" y="157">8</text>
<text x="111.6" y="159.5">9</text>
<text x="115.1" y="158.4">1B5</text>
<text x="115.1" y="160.9">1B6</text>
<text x="145.2" y="158.4">1A5</text>
<text x="145.2" y="160.9">1A6</text>
<text x="151.4" y="157">41</text>
<text x="151.4" y="159.5">40</text>
<text x="360.3" y="159.5">K16</text>
<text x="360.6" y="157">L16</text>
<text x="366.5" y="158.4">IO_L1P_T0_18</text>
<text x="366.5" y="160.9">IO_L1N_T0_18</text>
<text x="398.2" y="158.4">VCCO_18</text>
<text x="398.2" y="160.9">VCCO_18</text>
<text x="410.5" y="157">D10</text>
<text x="410.5" y="159.5">F14</text>
<text x="110.4" y="162.1">11</text>
<text x="110.4" y="164.6">12</text>
<text x="110.4" y="167.1">13</text>
<text x="115.1" y="163.5">1B7</text>
<text x="115.1" y="166">1B8</text>
<text x="145.2" y="163.5">1A7</text>
<text x="145.2" y="166">1A8</text>
<text x="151.4" y="162.1">38</text>
<text x="151.4" y="164.6">37</text>
<text x="151.4" y="167.1">36</text>
<text x="360.3" y="164.6">K15</text>
<text x="360.6" y="162.1">L15</text>
<text x="360.6" y="167.1">L12</text>
<text x="366.5" y="163.5">IO_L2P_T0_18</text>
<text x="366.5" y="166">IO_L2N_T0_18</text>
<text x="398.2" y="163.5">VCCO_18</text>
<text x="398.2" y="166">VCCO_18</text>
<text x="410.5" y="162.1">G11</text>
<text x="410.5" y="164.6">J15</text>
<text x="410.5" y="167.1">K12</text>
<text x="110.4" y="169.7">14</text>
<text x="110.4" y="172.2">16</text>
<text x="115.1" y="168.5">2B1</text>
<text x="115.1" y="171.1">2B2</text>
<text x="115.1" y="173.6">2B3</text>
<text x="145.2" y="168.5">2A1</text>
<text x="145.2" y="171.1">2A2</text>
<text x="145.2" y="173.6">2A3</text>
<text x="151.4" y="169.7">35</text>
<text x="151.4" y="172.2">33</text>
<text x="360.3" y="172.2">K13</text>
<text x="360.6" y="169.7">L13</text>
<text x="366.5" y="168.5">IO_L3P_T0_DQS_18</text>
<text x="366.5" y="171.1">IO_L3N_T0_DQS_18</text>
<text x="366.5" y="173.6">IO_L4P_T0_18</text>
<text x="398.2" y="168.5">VCCO_18</text>
<text x="110.4" y="174.8">17</text>
<text x="110.4" y="177.3">19</text>
<text x="110.4" y="179.8">20</text>
<text x="115.1" y="176.2">2B4</text>
<text x="115.1" y="178.7">2B5</text>
<text x="145.2" y="176.2">2A4</text>
<text x="145.2" y="178.7">2A5</text>
<text x="151.4" y="174.8">32</text>
<text x="151.4" y="177.3">30</text>
<text x="151.4" y="179.8">29</text>
<text x="360.3" y="177.3">K14</text>
<text x="361" y="174.8">J13</text>
<text x="361" y="179.8">J14</text>
<text x="366.5" y="176.2">IO_L4N_T0_18</text>
<text x="366.5" y="178.7">IO_L5P_T0_18</text>
<text x="110.4" y="182.4">22</text>
<text x="110.4" y="184.9">23</text>
<text x="115.1" y="181.2">2B6</text>
<text x="115.1" y="183.8">2B7</text>
<text x="145.2" y="181.2">2A6</text>
<text x="145.2" y="183.8">2A7</text>
<text x="151.4" y="182.4">27</text>
<text x="151.4" y="184.9">26</text>
<text x="360.3" y="184.9">K11</text>
<text x="360.6" y="182.4">L11</text>
<text x="366.5" y="181.2">IO_L5N_T0_18</text>
<text x="366.5" y="183.8">IO_L6P_T0_18</text>
<text x="115.1" y="186.3">2B8</text>
<text x="121.4" y="190.7" transform="rotate(-90 121.4 190.7)">4</text>
<text x="122.8" y="187.2" transform="rotate(-90 122.8 187.2)">GND</text>
<text x="124" y="191.8" transform="rotate(-90 124 191.8)">10</text>
<text x="125.4" y="187.2" transform="rotate(-90 125.4 187.2)">GND</text>
<text x="126.5" y="191.8" transform="rotate(-90 126.5 191.8)">15</text>
<text x="127.9" y="187.2" transform="rotate(-90 127.9 187.2)">GND</text>
<text x="129" y="191.8" transform="rotate(-90 129 191.8)">21</text>
<text x="130.4" y="187.2" transform="rotate(-90 130.4 187.2)">GND</text>
<text x="131.6" y="191.8" transform="rotate(-90 131.6 191.8)">45</text>
<text x="133" y="187.2" transform="rotate(-90 133 187.2)">GND</text>
<text x="134.1" y="191.8" transform="rotate(-90 134.1 191.8)">39</text>
<text x="135.5" y="187.2" transform="rotate(-90 135.5 187.2)">GND</text>
<text x="136.7" y="191.8" transform="rotate(-90 136.7 191.8)">34</text>
<text x="138.1" y="187.2" transform="rotate(-90 138.1 187.2)">GND</text>
<text x="139.2" y="191.8" transform="rotate(-90 139.2 191.8)">28</text>
<text x="140.6" y="187.2" transform="rotate(-90 140.6 187.2)">GND</text>
<text x="145.2" y="186.3">2A8</text>
<text x="360.3" y="190">G15</text>
<text x="360.6" y="187.5">H15</text>
<text x="366.5" y="186.3">IO_L6N_T0_VREF_18</text>
<text x="366.5" y="188.9">IO_L7P_T1_18</text>
<text x="366.5" y="191.4">IO_L7N_T1_18</text>
<text x="361" y="192.5">J11</text>
<text x="361" y="195.1">J12</text>
<text x="361" y="197.6">J16</text>
<text x="366.5" y="193.9">IO_L8P_T1_18</text>
<text x="366.5" y="196.5">IO_L8N_T1_18</text>
<text x="360.6" y="200.2">H16</text>
<text x="360.6" y="202.7">H11</text>
<text x="366.5" y="199">IO_L9P_T1_DQS_18</text>
<text x="366.5" y="201.6">IO_L9N_T1_DQS_18</text>
<text x="360.6" y="205.2">H12</text>
<text x="360.6" y="207.8">H14</text>
<text x="366.5" y="204.1">IO_L10P_T1_18</text>
<text x="366.5" y="206.6">IO_L10N_T1_18</text>
<text x="366.5" y="209.2">IO_L11P_T1_SRCC_18</text>
<text x="360.3" y="210.3">G14</text>
<text x="360.3" y="212.9">G13</text>
<text x="360.6" y="215.4">F13</text>
<text x="366.5" y="211.7">IO_L11N_T1_SRCC_18</text>
<text x="366.5" y="214.3">IO_L12P_T1_MRCC_18</text>
<text x="360.3" y="217.9">D12</text>
<text x="360.3" y="220.5">D13</text>
<text x="366.5" y="216.8">IO_L12N_T1_MRCC_18</text>
<text x="366.5" y="219.3">IO_L13P_T2_MRCC_18</text>
<text x="366.5" y="221.9">IO_L13N_T2_MRCC_18</text>
<text x="360.4" y="225.6">E13</text>
<text x="360.6" y="223">F12</text>
<text x="366.5" y="224.4">IO_L14P_T2_SRCC_18</text>
<text x="366.5" y="227">IO_L14N_T2_SRCC_18</text>
<text x="360.3" y="228.1">C12</text>
<text x="360.3" y="230.6">B12</text>
<text x="360.6" y="233.2">F11</text>
<text x="366.5" y="229.5">IO_L15P_T2_DQS_18</text>
<text x="366.5" y="232">IO_L15N_T2_DQS_18</text>
<text x="110.4" y="238.3">18</text>
<text x="111.6" y="235.7">7</text>
<text x="115.1" y="237.1">VCCB</text>
<text x="115.1" y="239.7">VCCB</text>
<text x="142.6" y="237.1">VCCA</text>
<text x="142.6" y="239.7">VCCA</text>
<text x="151.4" y="235.7">42</text>
<text x="151.4" y="238.3">31</text>
<text x="360.3" y="238.3">A11</text>
<text x="360.4" y="235.7">E11</text>
<text x="366.5" y="234.6">IO_L16P_T2_18</text>
<text x="366.5" y="237.1">IO_L16N_T2_18</text>
<text x="366.5" y="239.7">IO_L17P_T2_18</text>
<text x="110.4" y="245.9">24</text>
<text x="111.6" y="243.3">1</text>
<text x="115.1" y="244.7">1DIR</text>
<text x="144.8" y="244.7">1OE</text>
<text x="151.4" y="243.3">48</text>
<text x="151.4" y="245.9">25</text>
<text x="360.3" y="240.8">A12</text>
<text x="360.3" y="243.3">D11</text>
<text x="360.3" y="245.9">C11</text>
<text x="366.5" y="242.2">IO_L17N_T2_18</text>
<text x="366.5" y="244.7">IO_L18P_T2_18</text>
<text x="111.6" y="251">2</text>
<text x="115.1" y="247.3">2DIR</text>
<text x="144.8" y="247.3">2OE</text>
<text x="151.4" y="251">47</text>
<text x="360.4" y="251">E16</text>
<text x="360.6" y="248.4">F15</text>
<text x="366.5" y="247.3">IO_L18N_T2_18</text>
<text x="366.5" y="249.8">IO_L19P_T3_18</text>
<text x="111.6" y="253.5">3</text>
<text x="111.6" y="256">5</text>
<text x="115.1" y="252.4">1B1</text>
<text x="115.1" y="254.9">1B2</text>
<text x="115.1" y="257.4">1B3</text>
<text x="145.2" y="252.4">1A1</text>
<text x="145.2" y="254.9">1A2</text>
<text x="145.2" y="257.4">1A3</text>
<text x="151.4" y="253.5">46</text>
<text x="151.4" y="256">44</text>
<text x="360.4" y="253.5">E14</text>
<text x="360.4" y="256">E15</text>
<text x="366.5" y="252.4">IO_L19N_T3_VREF_18</text>
<text x="366.5" y="254.9">IO_L20P_T3_18</text>
<text x="366.5" y="257.4">IO_L20N_T3_18</text>
<text x="111.6" y="258.6">6</text>
<text x="111.6" y="261.1">8</text>
<text x="111.6" y="263.7">9</text>
<text x="115.1" y="260">1B4</text>
<text x="115.1" y="262.5">1B5</text>
<text x="145.2" y="260">1A4</text>
<text x="145.2" y="262.5">1A5</text>
<text x="151.4" y="258.6">43</text>
<text x="151.4" y="261.1">41</text>
<text x="151.4" y="263.7">40</text>
<text x="360.3" y="258.6">D14</text>
<text x="360.3" y="261.1">C14</text>
<text x="360.3" y="263.7">B13</text>
<text x="366.5" y="260">IO_L21P_T3_DQS_18</text>
<text x="366.5" y="262.5">IO_L21N_T3_DQS_18</text>
<text x="110.4" y="266.2">11</text>
<text x="110.4" y="268.7">12</text>
<text x="115.1" y="265.1">1B6</text>
<text x="115.1" y="267.6">1B7</text>
<text x="145.2" y="265.1">1A6</text>
<text x="145.2" y="267.6">1A7</text>
<text x="151.4" y="266.2">38</text>
<text x="151.4" y="268.7">37</text>
<text x="360.3" y="266.2">A13</text>
<text x="360.3" y="268.7">C15</text>
<text x="366.5" y="265.1">IO_L22P_T3_18</text>
<text x="366.5" y="267.6">IO_L22N_T3_18</text>
<text x="110.4" y="271.3">13</text>
<text x="110.4" y="273.8">14</text>
<text x="115.1" y="270.1">1B8</text>
<text x="115.1" y="272.7">2B1</text>
<text x="115.1" y="275.2">2B2</text>
<text x="145.2" y="270.1">1A8</text>
<text x="145.2" y="272.7">2A1</text>
<text x="145.2" y="275.2">2A2</text>
<text x="151.4" y="271.3">36</text>
<text x="151.4" y="273.8">35</text>
<text x="360.3" y="271.3">B15</text>
<text x="360.3" y="273.8">B14</text>
<text x="366.5" y="270.1">IO_L23P_T3_18</text>
<text x="366.5" y="272.7">IO_L23N_T3_18</text>
<text x="366.5" y="275.2">IO_L24P_T3_18</text>
<text x="110.4" y="276.4">16</text>
<text x="110.4" y="278.9">17</text>
<text x="110.4" y="281.4">19</text>
<text x="115.1" y="277.8">2B3</text>
<text x="115.1" y="280.3">2B4</text>
<text x="145.2" y="277.8">2A3</text>
<text x="145.2" y="280.3">2A4</text>
<text x="151.4" y="276.4">33</text>
<text x="151.4" y="278.9">32</text>
<text x="151.4" y="281.4">30</text>
<text x="360.3" y="276.4">A15</text>
<text x="360.6" y="278.9">F16</text>
<text x="366.5" y="277.8">IO_L24N_T3_18</text>
<text x="366.5" y="280.3">IO_25_18</text>
<text x="110.4" y="284">20</text>
<text x="110.4" y="286.5">22</text>
<text x="115.1" y="282.8">2B5</text>
<text x="115.1" y="285.4">2B6</text>
<text x="115.1" y="287.9">2B7</text>
<text x="145.2" y="282.8">2A5</text>
<text x="145.2" y="285.4">2A6</text>
<text x="145.2" y="287.9">2A7</text>
<text x="151.4" y="284">29</text>
<text x="151.4" y="286.5">27</text>
<text x="110.4" y="289.1">23</text>
<text x="115.1" y="290.5">2B8</text>
<text x="122.8" y="291.3" transform="rotate(-90 122.8 291.3)">GND</text>
<text x="125.4" y="291.3" transform="rotate(-90 125.4 291.3)">GND</text>
<text x="127.9" y="291.3" transform="rotate(-90 127.9 291.3)">GND</text>
<text x="130.4" y="291.3" transform="rotate(-90 130.4 291.3)">GND</text>
<text x="133" y="291.3" transform="rotate(-90 133 291.3)">GND</text>
<text x="135.5" y="291.3" transform="rotate(-90 135.5 291.3)">GND</text>
<text x="138.1" y="291.3" transform="rotate(-90 138.1 291.3)">GND</text>
<text x="140.6" y="291.3" transform="rotate(-90 140.6 291.3)">GND</text>
<text x="145.2" y="290.5">2A8</text>
<text x="151.4" y="289.1">26</text>
<text x="121.4" y="294.8" transform="rotate(-90 121.4 294.8)">4</text>
<text x="124" y="296" transform="rotate(-90 124 296)">10</text>
<text x="126.5" y="296" transform="rotate(-90 126.5 296)">15</text>
<text x="129" y="296" transform="rotate(-90 129 296)">21</text>
<text x="131.6" y="296" transform="rotate(-90 131.6 296)">45</text>
<text x="134.1" y="296" transform="rotate(-90 134.1 296)">39</text>
<text x="136.7" y="296" transform="rotate(-90 136.7 296)">34</text>
<text x="139.2" y="296" transform="rotate(-90 139.2 296)">28</text>
</g>
<g font-size="2.3" fill="#000080">
<text x="129" y="126.5">U20</text>
<text x="88.1" y="133.6">C136</text>
<text x="88.4" y="136.4">0.1uF</text>
<text x="169" y="136.4">0.1uF</text>
<text x="169.6" y="133.6">C142</text>
<text x="87.8" y="139.5">R90</text>
<text x="87.9" y="142.2">0R</text>
<text x="130.8" y="142.2">0: B-&gt;A</text>
<text x="130.8" y="139.7">DIR:</text>
<text x="130.8" y="144.8">1: A-&gt;B</text>
<text x="384.7" y="151.4">U1-H</text>
<text x="438.1" y="160.3">C130</text>
<text x="438.9" y="163.1">100uF</text>
<text x="439.1" y="165.6">6.3V</text>
<text x="143" y="193.3">SN74AVC16T245DGVR</text>
<text x="129" y="230.6">U21</text>
<text x="88.1" y="237.8">C137</text>
<text x="169.6" y="237.8">C143</text>
<text x="88.4" y="240.5">0.1uF</text>
<text x="89" y="243.6">R91</text>
<text x="130.8" y="243.8">DIR:</text>
<text x="169" y="240.5">0.1uF</text>
<text x="89.2" y="246.4">0R</text>
<text x="130.8" y="248.9">1: A-&gt;B</text>
<text x="130.8" y="246.4">0: B-&gt;A</text>
<text x="377.4" y="284.8">XC7K325T-FFG900</text>
<text x="143" y="297.5">SN74AVC16T245DGVR</text>
</g>
</svg>
